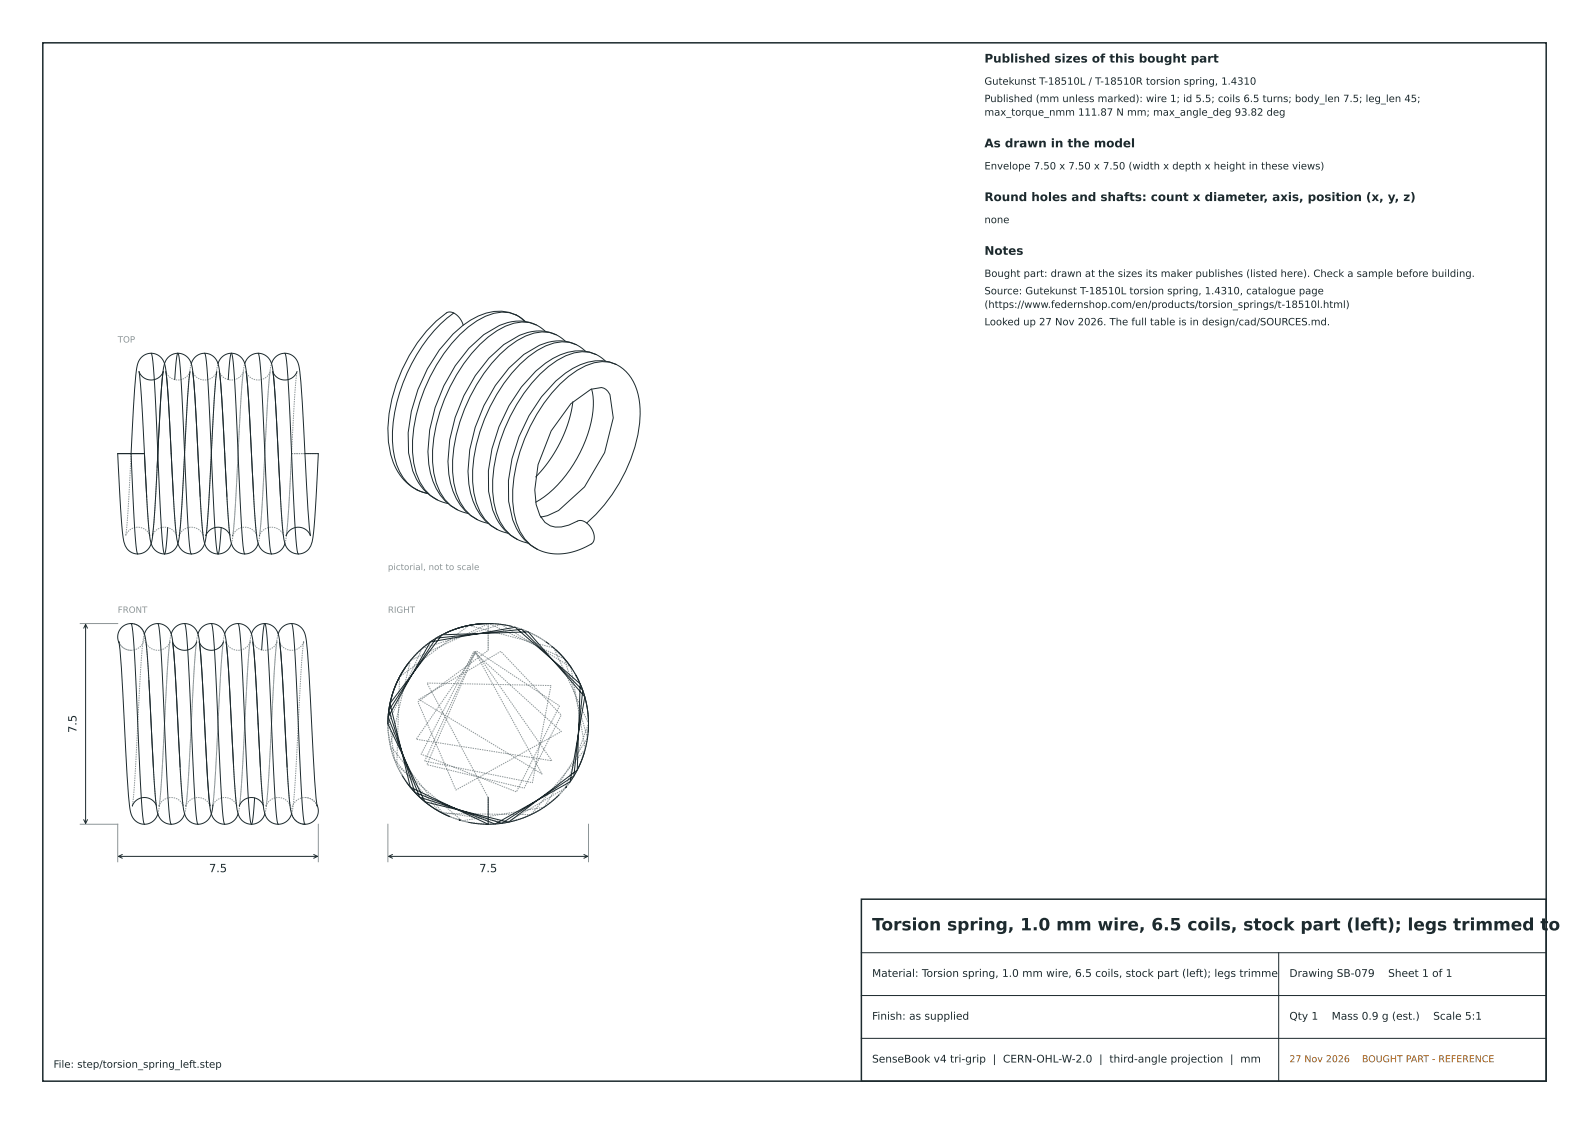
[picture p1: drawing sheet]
<svg xmlns="http://www.w3.org/2000/svg" width="297mm" height="210mm" viewBox="0 0 297 210" stroke-linecap="round" stroke-linejoin="round" font-family="sans-serif">
<path d="M8 8h281v194h-281zM161 168h128v34h-128z" fill="none" stroke="#1d2a2e" stroke-width=".28"/>
<g fill="none" stroke="#8a979b" stroke-width=".19" stroke-dasharray=".3 .2" stroke-linecap="butt">
<path d="M35.5 69.4a2.41 2.41 0 0 1-2.3 1.6 2.41 2.41 0 0 1-2.2-1.6M40.5 69.4a2.41 2.41 0 0 1-2.3 1.6 2.41 2.41 0 0 1-2.2-1.6M45.5 69.4a2.41 2.41 0 0 1-2.2 1.6 2.41 2.41 0 0 1-2.3-1.6M50.5 69.4a2.41 2.41 0 0 1-2.2 1.6 2.41 2.41 0 0 1-2.3-1.6M51.1 69.6l-.1-.2M24.5 84.7l-.6 10.6-.4 4.8M28.6 99.9l.8-12.6M32.4 92.7l.6 7.4M37.4 92.7l.6 7.4M42.4 92.7l.6 7.4M47.4 92.7l.6 7.4M52.4 92.7l.6 7.4"/>
<path d="M54.5 84.7h2.5M57 84.7h-2.5M59.5 84.7h-2.5M22.2 119.9a2.39 2.39 0 0 0 2.3 1.6M23.5 100.1a2.41 2.41 0 0 1 2.3-1.6 2.41 2.41 0 0 1 2.2 1.6M27 118.4l-.2 .8a61.4 61.4 0 0 0-.7 8.6l-.3 5.6a241.7 241.7 0 0 1-1.1 17.2M27.2 119.9l.6 7.2M28 100.1l-.6-7.3M31.8 119.9a2.41 2.41 0 0 1-2.3 1.6 2.41 2.41 0 0 1-2.3-1.6M33 100.1a2.41 2.41 0 0 0-2.2-1.6 2.41 2.41 0 0 0-2.3 1.6M33.5 100.1l.5-5.8a444 444 0 0 1 1.6-25.8l.2-.6M38 100.1a2.41 2.41 0 0 0-2.2-1.6 2.41 2.41 0 0 0-2.3 1.6"/>
<path d="M38.5 100.1l.5-5.8a444 444 0 0 1 1.6-25.8l.2-.6M43 100.1l-.1-.2M43.3 101.6l.1-.8a62.4 62.4 0 0 0 .7-8.8l.3-5.7a229.1 229.1 0 0 1 1.1-16.9M43.5 100.1l.5-5.8a444 444 0 0 1 1.6-25.8l.2-.6M46.8 119.9a2.41 2.41 0 0 1-2.3 1.6 2.41 2.41 0 0 1-2.3-1.6M48 100.1a2.41 2.41 0 0 0-2.3-1.6 2.41 2.41 0 0 0-2.2 1.6M48.3 101.6l.1-.8a62.4 62.4 0 0 0 .7-8.8l.3-5.7a229.1 229.1 0 0 1 1.1-16.9M48.5 100.1l.5-5.8a444 444 0 0 1 1.6-25.8l.2-.6M51.8 119.9a2.41 2.41 0 0 1-2.3 1.6 2.41 2.41 0 0 1-2.3-1.6M53 100.1a2.41 2.41 0 0 0-2.2-1.6 2.41 2.41 0 0 0-2.3 1.6M53.3 101.6l.1-.8a62.4 62.4 0 0 0 .7-8.8l.3-5.7a229.1 229.1 0 0 1 1.1-16.9M53.5 100.1l.4-4.9 .6-10.5"/>
<path d="M56.8 119.9a2.41 2.41 0 0 1-2.3 1.6 2.41 2.41 0 0 1-2.3-1.6M84.1 117.9l1.1-.4M89.5 116.6l1.7-.1M91.2 116.5v5M91.7 116.5a18.8 18.8 0 0 1 12.8 5.5M92.1 116.5a18.8 18.8 0 0 1 10 3.4M95.7 117a18.8 18.8 0 0 1 8.1 4.4M22.3 120.1a2.5 2.5 0 0 0 2.2 1.4M24.5 121.5a2.5 2.5 0 0 0 2.5-2.4 2.5 2.5 0 0 0-2.2-2.6M32.3 120.1l-.1-.2M37.3 120.1l-.1-.2M72.6 133.5l1.1 8.5 8.5 9.7 12.5 2 11-6.5 4.3-12-6.5-14.1-15.9-4.3-12.9 9.7-.5 16.5 12.2 10.4 15.3-2.6 8.1-12.9-4.3-14.8-14.1-6.6-14.7 6.9-3.8 15.9 9.9 12.7 16.5 .2 10.1-12.3-2.7-15.3-13-7.9-14.8 4.4-6.4 14.1"/>
<path d="M75.2 125.5a18.8 18.8 0 0 1 8.9-7.6M76.1 124.1a18.8 18.8 0 0 1 7.1-5.8M76.4 123.8a18.8 18.8 0 0 1 7-5.6M91.2 121.5v-5M102.5 120.3l.6 .4M104.5 122l.9 .9M105.3 122.8a18.8 18.8 0 0 1 3.9 17.8M106.8 124.8l.9 1.4M107.7 126.2v.1M108.2 127.3l.2 .4M109.9 136.7a18.8 18.8 0 0 1-30.2 13.4 18.8 18.8 0 0 1 5.5-32.6M29.2 150.4l.1 .2"/>
<path d="M29.3 150.6l-.6-7.3M29.5 152.1l.2-.8a61.4 61.4 0 0 0 .7-8.6l.3-5.6a241.7 241.7 0 0 1 1.1-17.2M29.7 150.6l.5-5.8a445.5 445.5 0 0 1 1.7-25.8l.1-.6M33.7 143.2l.6 7.4M34.3 150.6a2.41 2.41 0 0 0-2.3-1.6 2.41 2.41 0 0 0-2.3 1.6M34.5 152.1l.2-.8a61.3 61.3 0 0 0 .7-8.6l.3-5.6a241.7 241.7 0 0 1 1.1-17.2M34.7 150.6l.5-5.8a445.5 445.5 0 0 1 1.7-25.8l.1-.6M39.3 150.6a2.41 2.41 0 0 0-2.3-1.6 2.41 2.41 0 0 0-2.3 1.6M39.7 150.6l.5-5.8a445.5 445.5 0 0 1 1.7-25.8l.1-.6M39.8 150.4l.6-8.8a370.8 370.8 0 0 1 1.4-21.7M43.7 143.2l.6 7.4M44.3 150.6a2.41 2.41 0 0 0-2.3-1.6 2.41 2.41 0 0 0-2.3 1.6"/>
<path d="M44.5 152.1l.2-.8a61.4 61.4 0 0 0 .7-8.6l.3-5.6a241.7 241.7 0 0 1 1.1-17.2M44.7 150.6l.5-5.8a445.4 445.4 0 0 1 1.7-25.8l.1-.6M48.7 143.2l.6 7.4M49.3 150.6l-.1-.2M49.5 152.1l.2-.8a61.4 61.4 0 0 0 .7-8.6l.3-5.6a241.7 241.7 0 0 1 1.1-17.2M49.7 150.6l.5-5.8a445.4 445.4 0 0 1 1.7-25.8l.1-.6M53.7 143.2l.6 7.4M54.3 150.6a2.41 2.41 0 0 0-2.3-1.6 2.41 2.41 0 0 0-2.3 1.6M54.5 152.1l.2-.8a61.4 61.4 0 0 0 .7-8.6l.3-5.6a241.7 241.7 0 0 1 1.1-17.2M56.7 154a2.5 2.5 0 0 1-2.2-2.6 2.5 2.5 0 0 1 2.5-2.4M57 149a2.5 2.5 0 0 1 2.2 1.4M59.3 150.6a2.39 2.39 0 0 0-2.3-1.6"/>
<path d="M75.2 145a18.8 18.8 0 0 1-2-14.8M76.1 146.3a18.8 18.8 0 0 1-3.6-11.1M85.8 153.2l-1.7-.6M86 153.2h-.1M86 153.3v-.1M87.6 153.6l-1.6-.3M90.9 154a18.8 18.8 0 0 1-6.8-1.4M91.2 154v-5M91.2 149l-11.4-21.4 23.2 .5-3.5 18.1-20.1-4 9.3-20.5 12.6 22.9-23-13.9 15.3-9 11.3 11.9-6.9 13.6-18.2-4.3 9.1-21.2 14.2 20.4-25.3-4 11.3-16.4 15.5 10.2-8.1 16-17.8-7 9.8-19.1 16.4 14.9-19.7 10.9-7.1-16.4 13.1-9.7M105.8 147.1l-1.3 1.4M105.8 147v.1M105.9 147h-.1"/>
<path d="M106.5 146.2l-.6 .8M108.1 143.5a18.8 18.8 0 0 1-16.9 10.5"/>
</g>
<g fill="none" stroke="#1d2a2e" stroke-width=".19">
<path d="M84.8 58.5l-.7-.2-.6 .1a28.3 28.3 0 0 0-11 21.6 13.3 13.3 0 0 0 2.6 9.2l1.3 1.3 1.6 1M84.8 58.5a3.7 3.7 0 0 1 1.8 2.3M84.8 58.5a29.7 29.7 0 0 0-10.6 16.7 19.3 19.3 0 0 0 .5 12.9 7.4 7.4 0 0 0 3.3 3.4M96.5 58.8a6.6 6.6 0 0 0-5.7 .3 22.2 22.2 0 0 0-9.2 9.1 28.7 28.7 0 0 0-4.3 18.3 9.2 9.2 0 0 0 4.4 6.9M96.5 58.8l.8 .6 .7 .6M96.5 58.8l1.7 1.3M96.5 58.8a8.7 8.7 0 0 0-8.5 1 27.4 27.4 0 0 0-11.1 17 18.2 18.2 0 0 0 .9 12.7l.4 .7a8.7 8.7 0 0 0 3.5 3.2M28.3 66l.1 .2a285.7 285.7 0 0 1 1.3 22.4l.1 2.4a112.3 112.3 0 0 0 .8 12.3l.1 .2M28.3 66a2.93 2.93 0 0 1 2.7 3.1l.5 5.6 .9 18M28.3 66a2.88 2.88 0 0 0-2.8 3l-.3 3.8-.7 11.9M31 69.4a400.3 400.3 0 0 1 1.4 23.7l.4 5.4a8.6 8.6 0 0 0 .9 3.9l.9 .8 1.1 .3M33.2 66l.2 .2a285.7 285.7 0 0 1 1.3 22.4l.1 2.4a112.3 112.3 0 0 0 .8 12.3l.1 .2"/>
<path d="M33.2 66l-.2 1.2-.3 3.7M33.2 66a2.93 2.93 0 0 1 2.8 3.1l.5 5.6 .9 18M33.2 66a2.76 2.76 0 0 0-2.6 2.7 377.1 377.1 0 0 0-1.5 23.5l-.6 7.9M35.5 69.4a507.1 507.1 0 0 0-1.5 24.9l-.5 5.8a3.3 3.3 0 0 1-2.1 3.3l-.7 .1M36 69.4a400.3 400.3 0 0 1 1.4 23.7l.4 5.4a8.6 8.6 0 0 0 .9 3.9l.9 .8 1.1 .3M38.2 66l.2 .2a285.7 285.7 0 0 1 1.3 22.4l.1 2.4a112.3 112.3 0 0 0 .8 12.3l.1 .2M38.2 66a2.93 2.93 0 0 1 2.8 3.1l.5 5.6 .9 18M38.2 66a2.62 2.62 0 0 0-2.4 1.9M40.5 69.4a507.1 507.1 0 0 0-1.5 24.9l-.5 5.8a3.3 3.3 0 0 1-2.1 3.3l-.7 .1M41 69.4a400.3 400.3 0 0 1 1.4 23.7l.4 5.4a8.6 8.6 0 0 0 .9 3.9l.9 .8 1.2 .3M43.2 66l.2 .2a285.7 285.7 0 0 1 1.3 22.4l.1 2.4a112.3 112.3 0 0 0 .8 12.3l.2 .2M43.2 66l-.2 1.2-.3 3.7"/>
<path d="M43.2 66a2.93 2.93 0 0 1 2.8 3.1l.5 5.6 .9 18M43.2 66a2.62 2.62 0 0 0-2.4 1.9M46 69.4a400.3 400.3 0 0 1 1.4 23.7l.4 5.4a8.6 8.6 0 0 0 .9 3.9l.9 .8 1.1 .3M48.2 66l.2 .2a285.7 285.7 0 0 1 1.3 22.4l.1 2.4a112.3 112.3 0 0 0 .8 12.3l.1 .2M48.2 66a2.93 2.93 0 0 1 2.8 3.1l.5 5.6 .9 18M48.2 66a2.62 2.62 0 0 0-2.4 1.9M51 69.4a400.2 400.2 0 0 1 1.4 23.7l.4 5.4a8.6 8.6 0 0 0 .9 3.9l.9 .8 1.1 .3M51 69.4h.1M53.2 66l.2 .2a285.7 285.7 0 0 1 1.3 22.4l.1 2.4a112.3 112.3 0 0 0 .8 12.3l.1 .2M53.2 66a2.9 2.9 0 0 1 2.8 3l.5 6.2 .5 10.2a184 184 0 0 0 1 14.7 2.41 2.41 0 0 0-2.3-1.6 2.41 2.41 0 0 0-2.2 1.6M53.2 66a2.62 2.62 0 0 0-2.4 1.9M55.5 69.4a2.42 2.42 0 0 1-2.1 1.6 2.42 2.42 0 0 1-2.3-1.4"/>
<path d="M100.2 60.7a6.6 6.6 0 0 0-5.7 .2 22.2 22.2 0 0 0-9.2 9.1 28.7 28.7 0 0 0-4.2 18.4 9.2 9.2 0 0 0 4.4 6.8M100.2 60.7l1.7 1.2M100.2 60.7a8 8 0 0 0-6.8 .1l-3 1.7a28.8 28.8 0 0 0-10.3 24.3 10.7 10.7 0 0 0 5.4 8.4M103.9 62.5a6.6 6.6 0 0 0-5.6 .3 22.2 22.2 0 0 0-9.2 9.1 28.7 28.7 0 0 0-4.3 18.3 9.2 9.2 0 0 0 4.4 6.9M103.9 62.5l1.8 1.3M103.9 62.5a8 8 0 0 0-6.8 .1l-2.9 1.8a28.8 28.8 0 0 0-10.3 24.2 10.7 10.7 0 0 0 5.3 8.5M107.1 75.1a25.3 25.3 0 0 1-7 14M107.7 64.4a6.6 6.6 0 0 0-5.7 .2 22.2 22.2 0 0 0-9.2 9.1 28.7 28.7 0 0 0-4.2 18.4 9.2 9.2 0 0 0 4.4 6.8M107.7 64.4l1.7 1.2M107.7 64.4a8 8 0 0 0-6.8 .1l-3 1.7a28.8 28.8 0 0 0-10.3 24.3 10.7 10.7 0 0 0 5.4 8.4M110.6 72.7a15.8 15.8 0 0 1-1.2 9.6 23 23 0 0 1-9.3 11.5M111.4 66.2a6.6 6.6 0 0 0-5.7 .3 22.2 22.2 0 0 0-9.1 9.1 28.7 28.7 0 0 0-4.3 18.3 9.2 9.2 0 0 0 4.4 6.9"/>
<path d="M111.4 66.2l1.8 1.3M111.4 66.2a8.6 8.6 0 0 0-8.1 .8 22.3 22.3 0 0 0-8.2 8.8 28 28 0 0 0-3.8 16 11.3 11.3 0 0 0 3.4 7.6l2 1.4M115.2 68.1a6.6 6.6 0 0 0-5.7 .2 22.2 22.2 0 0 0-9.2 9.1 28.7 28.7 0 0 0-4.2 18.4 9.2 9.2 0 0 0 4.3 6.8M115.2 68.1a8.7 8.7 0 0 1 4.4 7.3 27.3 27.3 0 0 1-6.6 18.9l-1.6 1.8-1.7 1.6M115.2 68.1a8.6 8.6 0 0 0-8.1 .7 22.3 22.3 0 0 0-8.2 8.9 28 28 0 0 0-3.8 16 11.3 11.3 0 0 0 3.4 7.6l1.9 1.3M22 84.7h2.5M22 84.7h5M22 84.7l.2 4.5a116.1 116.1 0 0 0 .9 12 2.73 2.73 0 0 0 1.8 2.2l.8 .1M24.5 84.7h2.5M24.5 84.7l.2 5.1a104.6 104.6 0 0 0 1 13.7M27 84.7l.4 8.1M28.6 99.9a3.6 3.6 0 0 1-2 3.5l-.9 .1"/>
<path d="M29.4 87.3l.7-13 .4-4.9a2.41 2.41 0 0 1-2.3 1.6 2.41 2.41 0 0 1-2.2-1.6 400.3 400.3 0 0 1 1.4 23.7l.4 5.4a8.6 8.6 0 0 0 .9 3.9l.9 .8 1.1 .3M31.3 98.6l-.3 3.7-.3 1.2M32 84.7h.1M41.3 98.6l-.3 3.7-.3 1.2M42 84.7h.1M42.9 99.9a2.42 2.42 0 0 0-2.3-1.4 2.42 2.42 0 0 0-2.1 1.6M57 84.7h2.5l-.2 4.5a114.2 114.2 0 0 1-1 12 2.74 2.74 0 0 1-1.5 2.1l-1.1 .2M78 91.5l1.9 .6M78 91.5l2 .7M81.7 93.4l2 .7M85.5 95.2l2 .7M89.2 97.1l2 .7"/>
<path d="M93 98.9l1.9 .7M101.1 96.6l1.2-.3 2.1-.9 4.9-4.4 3.7-6.4 1.6-6.5-.6-4.4a2.09 2.09 0 0 0-1.6-1.3l-2 .3-3.7 2.7-3.7 5.1-2.4 6.3-.6 4.7 .2 2.8 .7 2a3.6 3.6 0 0 0 4 2.2l1.4-.4 1.6-.7a2.35 2.35 0 0 1 2.7 1.5 2.12 2.12 0 0 1-.1 2.7 10.6 10.6 0 0 1-10.1 1M15.6 117.4l.4-.7 .4 .7M16 116.7v37.1M22.2 119.9a507.2 507.2 0 0 1 1.5 24.9l.5 5.8a3.3 3.3 0 0 0 2.2 3.3l.6 .1M24.5 116.5a2.5 2.5 0 0 0-2.2 3.6M24.5 116.5l.1 .2a285.7 285.7 0 0 1 1.3 22.4l.1 2.4a112.3 112.3 0 0 0 .9 12.3l.1 .2M24.5 116.5h.3M24.5 116.5h.1M24.5 116.5a2.81 2.81 0 0 1 2.7 2.9l.5 6.2 1 17.7M29.5 116.5l.1 .2a285.7 285.7 0 0 1 1.3 22.4l.1 2.4a112.3 112.3 0 0 0 .9 12.3l.1 .2M29.5 116.5a2.93 2.93 0 0 1 2.7 3.1l.5 5.6 1 18"/>
<path d="M29.5 116.5a2.62 2.62 0 0 0-2.5 1.9M31.8 119.9h.1M32.2 119.9a400.4 400.4 0 0 1 1.5 23.7l.3 5.4a8.6 8.6 0 0 0 .9 3.9l.9 .8 1.2 .3M33.5 100.1h.1M34.5 116.5l.1 .2a285.7 285.7 0 0 1 1.3 22.4l.1 2.4a112.3 112.3 0 0 0 .9 12.3l.1 .2M34.5 116.5a2.9 2.9 0 0 1 2.7 3l.6 6.2 .5 10.2a184 184 0 0 0 1 14.7M34.5 116.5a2.62 2.62 0 0 0-2.5 1.9M36.8 119.9a2.42 2.42 0 0 1-2.2 1.6 2.42 2.42 0 0 1-2.3-1.4M37.2 119.9a400.4 400.4 0 0 1 1.5 23.7l.3 5.4a8.6 8.6 0 0 0 .9 3.9l.9 .8 1.2 .3M38.5 100.1h.1M39.5 116.5l.1 .2a285.7 285.7 0 0 1 1.3 22.4l.1 2.4a112.3 112.3 0 0 0 .9 12.3l.1 .2M39.5 116.5a2.93 2.93 0 0 1 2.7 3.1l.5 5.6 1 18"/>
<path d="M39.5 116.5a2.62 2.62 0 0 0-2.5 1.9M41.8 119.9a2.42 2.42 0 0 1-2.2 1.6 2.42 2.42 0 0 1-2.3-1.4M42.2 119.9a400.3 400.3 0 0 1 1.5 23.7l.3 5.4a8.6 8.6 0 0 0 .9 3.9l.9 .8 1.2 .3M43.3 101.6a2.62 2.62 0 0 1-2.6 1.9M43.5 100.1h.1M44.5 116.5l.1 .2a285.7 285.7 0 0 1 1.3 22.4l.1 2.4a112.3 112.3 0 0 0 .9 12.3l.1 .2M44.5 116.5a2.93 2.93 0 0 1 2.7 3.1l.5 5.6 1 18M44.5 116.5a2.62 2.62 0 0 0-2.5 1.9M46.8 119.9h.1M47.2 119.9a400.3 400.3 0 0 1 1.5 23.7l.3 5.4a8.6 8.6 0 0 0 .9 3.9l.9 .8 1.2 .3M48.3 101.6a2.62 2.62 0 0 1-2.5 1.9M48.5 100.1h.1"/>
<path d="M49.5 116.5l.1 .2a285.7 285.7 0 0 1 1.3 22.4l.1 2.4a112.3 112.3 0 0 0 .9 12.3l.1 .2M49.5 116.5l-.3 1.2-.3 3.7M49.5 116.5a2.93 2.93 0 0 1 2.7 3.1l.5 5.6 1 18M49.5 116.5a2.62 2.62 0 0 0-2.5 1.9M51.8 119.9h.1M52.2 119.9a400.3 400.3 0 0 1 1.5 23.7l.3 5.4a8.6 8.6 0 0 0 .9 3.9l.9 .8 1.2 .3M53.3 101.6a2.62 2.62 0 0 1-2.6 1.9M53.5 100.1h.1M54.5 116.5l.1 .2a285.7 285.7 0 0 1 1.3 22.4l.1 2.4a112.3 112.3 0 0 0 .9 12.3l.1 .2M54.5 116.5a2.9 2.9 0 0 1 2.7 3l.6 6.2 .5 10.2a184 184 0 0 0 1 14.7M54.5 116.5a2.62 2.62 0 0 0-2.5 1.9M56.8 119.9h.1"/>
<path d="M89.5 116.6l-3.3 .6-2.8 1M91.2 116.5a18.7 18.7 0 0 0-18.6 17M91.7 116.5l-3.1 .2-3.4 .8 2.1-.6 2.2-.3M92.1 116.5l-2.6 .1M95.7 117a18.7 18.7 0 0 0-12.5 1.3M96.7 100.8l2 .7M102.1 119.9l.4 .4M27.8 127.1l.8 14.2a87.5 87.5 0 0 0 .8 10.5 2.66 2.66 0 0 0 2.6 2.2M48.2 135.2v.1M72.5 135.2l6.9 14.6 15.7 3.8 12.8-9.7 .5-16.1-12.1-10.6-15.9 2.7-7.9 14.1 5.9 15 15.4 4.8 13.5-8.8 1.6-16-11.4-11.4-16 1.6-8.8 13.5 4.8 15.3 15 6 14.1-7.9 2.7-15.9-10.6-12.1-16.1 .5-9.7 12.8 3.8 15.7 14.5 6.9M75.2 125.5a18.7 18.7 0 0 0-2.7 9.7M76.1 124.1a18.7 18.7 0 0 0-3.6 11.1"/>
<path d="M76.4 123.8a18.7 18.7 0 0 0-3.2 6.4M103.1 120.7l2.1 2 1.6 2.1M103.8 121.4l1.5 1.4M105.4 122.9a18.8 18.8 0 0 1 2.7 20.6M107.7 126.2h.1M107.7 126.3h.1M107.8 126.4h.1M107.8 126.4l.4 .9M108.4 127.7a18.7 18.7 0 0 1 1.5 9M15.6 153.1l.4 .7 .4-.7M22.2 160h37.1M22.9 159.6l-.7 .4 .7 .4"/>
<path d="M29.2 150.4a2.42 2.42 0 0 0-2.3-1.4 2.42 2.42 0 0 0-2.2 1.6M29.3 150.6h.1M29.5 152.1a2.62 2.62 0 0 1-2.5 1.9M29.7 150.6h.1M34.5 152.1a2.62 2.62 0 0 1-2.5 1.9M34.7 150.6h.1M39.7 150.6h.1M39.8 150.4a3.6 3.6 0 0 1-2 3.5l-.8 .1M44.5 152.1a2.62 2.62 0 0 1-2.5 1.9M47.6 149.1l-.3 3.7-.3 1.2M49.2 150.4a2.42 2.42 0 0 0-2.3-1.4 2.42 2.42 0 0 0-2.2 1.6M49.3 150.6h.1"/>
<path d="M49.5 152.1a2.62 2.62 0 0 1-2.5 1.9M49.7 150.6h.1M54.5 152.1a2.62 2.62 0 0 1-2.5 1.9M56.7 154h.3M58.6 159.6l.7 .4-.7 .4M59.2 150.4a2.5 2.5 0 0 1-2.2 3.6M72.7 160h37.1M73.4 159.6l-.7 .4 .7 .4M75.2 145a18.7 18.7 0 0 0 8.9 7.6 18.7 18.7 0 0 1-8-6.3M85.9 153.2h.1M86 153.2h.1M86 153.3h.1"/>
<path d="M87.6 153.6l3.6 .4M91.2 149v5M104.5 148.5a18.7 18.7 0 0 1-13.6 5.5M105.8 147.1h.1M105.8 147h.1M105.9 147h.1M109.1 159.6l.7 .4-.7 .4M109.2 140.6l-1.1 2.8-1.6 2.8M161 178h128M239 178v24M161 194h128M161 186h128"/>
</g>
<path d="M15 116.5h7M15 154h7v7M59.5 154v7M72.5 154v7M110 154v7" fill="none" stroke="#8a979b" stroke-width=".19"/>
<text font-size="3.2" fill="#1d2a2e" x="163" y="173.8">Torsion spring, 1.0 mm wire, 6.5 coils, stock part (left); legs trimmed to</text>
<g font-size="2.2" fill="#1d2a2e">
<text x="184" y="11.7">Published sizes of this bought part</text>
<text x="184" y="27.5">As drawn in the model</text>
<text x="184" y="37.6">Round holes and shafts: count x diameter, axis, position (x, y, z)</text>
<text x="184" y="47.6">Notes</text>
</g>
<g font-size="2.1" fill="#1d2a2e">
<text x="14.3" y="136.9" transform="rotate(-90 14.3 136.9)">7.5</text>
<text x="39.1" y="162.9">7.5</text>
<text x="89.6" y="162.9">7.5</text>
</g>
<g font-size="2" fill="#1d2a2e">
<text x="163" y="182.5">Material: Torsion spring, 1.0 mm wire, 6.5 coils, stock part (left); legs trimme</text>
<text x="241" y="182.5">Drawing SB-079</text>
<text x="259.5" y="182.5">Sheet 1 of 1</text>
<text x="163" y="190.5">Finish: as supplied</text>
<text x="241" y="190.5">Qty 1</text>
<text x="248.9" y="190.5">Mass 0.9 g (est.)</text>
<text x="267.9" y="190.5">Scale 5:1</text>
<text x="163" y="198.5">SenseBook v4 tri-grip | CERN-OHL-W-2.0 | third-angle projection | mm</text>
</g>
<g font-size="1.9" fill="#1d2a2e">
<text x="184" y="15.8">Gutekunst T-18510L / T-18510R torsion spring, 1.4310</text>
<text x="184" y="19.1">Published (mm unless marked): wire 1; id 5.5; coils 6.5 turns; body_len 7.5; leg_len 45;</text>
<text x="184" y="21.6">max_torque_nmm 111.87 N mm; max_angle_deg 93.82 deg</text>
<text x="184" y="31.7">Envelope 7.50 x 7.50 x 7.50 (width x depth x height in these views)</text>
<text x="184" y="41.7">none</text>
<text x="184" y="51.7">Bought part: drawn at the sizes its maker publishes (listed here). Check a sample before building.</text>
<text x="184" y="55">Source: Gutekunst T-18510L torsion spring, 1.4310, catalogue page</text>
<text x="184" y="57.5">(https://www.federnshop.com/en/products/torsion_springs/t-18510l.html)</text>
<text x="184" y="60.8">Looked up 27 Nov 2026. The full table is in design/cad/SOURCES.md.</text>
<text x="10" y="199.5">File: step/torsion_spring_left.step</text>
</g>
<g font-size="1.8" fill="#b0600f">
<text x="241" y="198.5">27 Nov 2026</text>
<text x="254.6" y="198.5">BOUGHT PART - REFERENCE</text>
</g>
<g font-size="1.6" fill="#8a979b">
<text x="22" y="64">TOP</text>
<text x="72.5" y="106.5">pictorial, not to scale</text>
<text x="22" y="114.5">FRONT</text>
<text x="72.5" y="114.5">RIGHT</text>
</g>
</svg>
